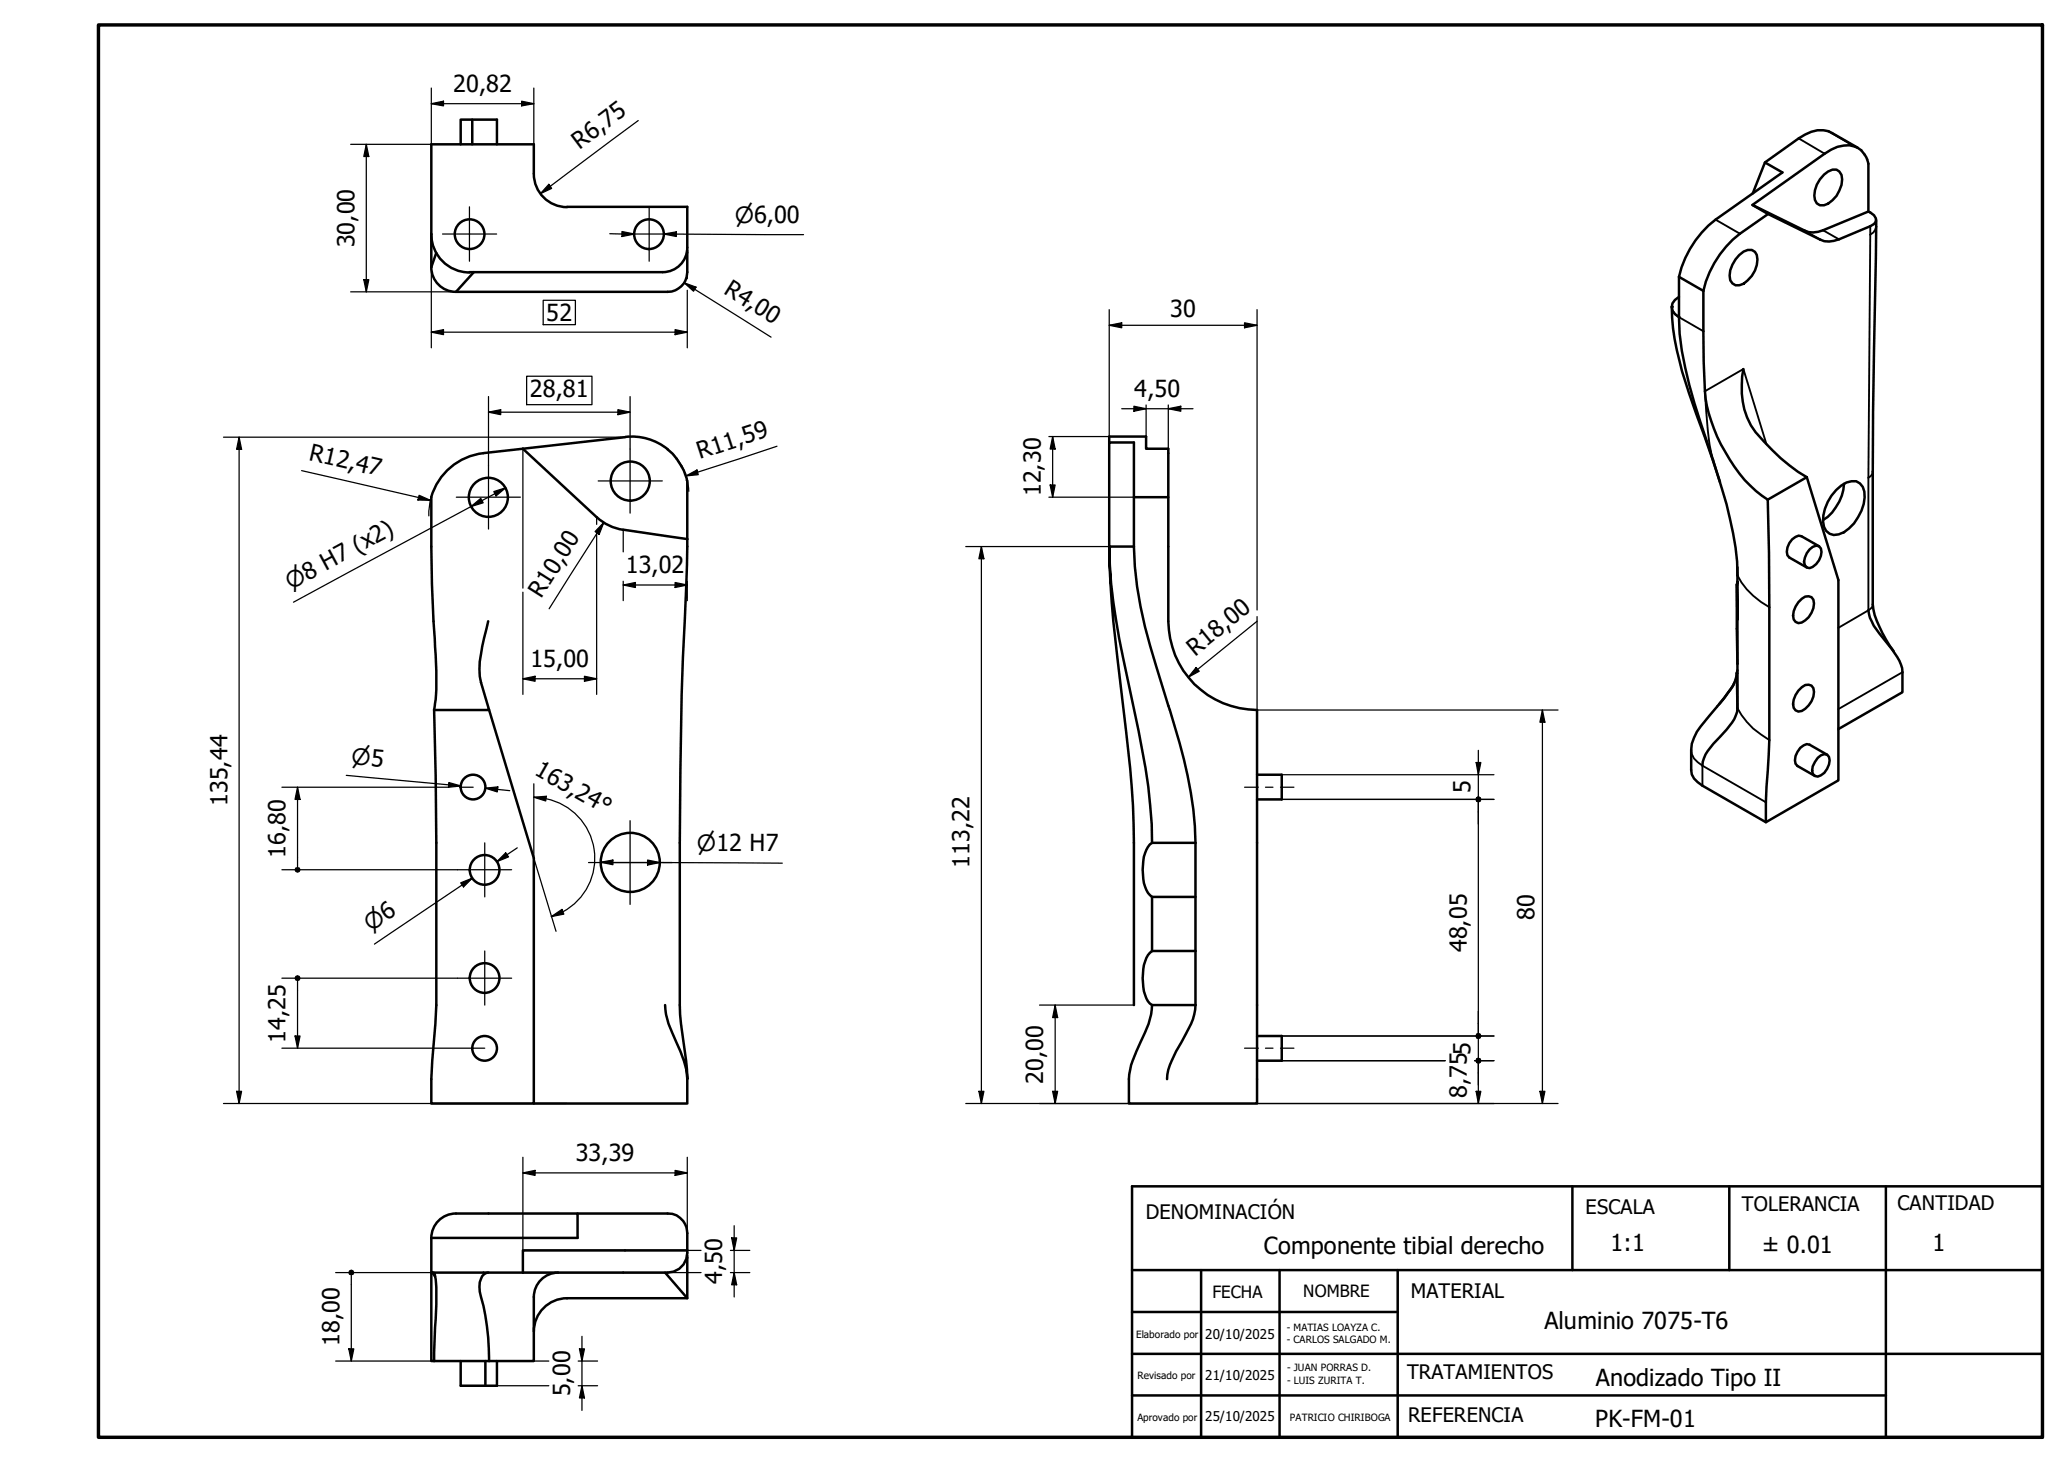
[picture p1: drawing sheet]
<svg xmlns="http://www.w3.org/2000/svg" width="420mm" height="297mm" viewBox="0 0 420 297" stroke-linecap="round" stroke-linejoin="round" font-family="sans-serif">
<!-- layer: Visible (ISO) -->
<g fill="none" stroke="#000" stroke-width=".51">
<path d="M93.6 29.3v-5h7.4v5M95.9 24.3v5M356.1 39.3l2.5-6.3 3.5 2-13.5 9.6a20.4 20.4 0 0 0-7.5 11.6M370.6 35.5l.8-.7 .9-.3a1.7 1.7 0 0 1 2 1.9 5.7 5.7 0 0 1-3.7 5.3 1.65 1.65 0 0 1-2-2 6 6 0 0 1 2-4.2zM377.4 30l-5.2-3a5.3 5.3 0 0 0-5.5 .4l-8.1 5.6M87.6 54.3a5 5 0 0 0 5 5M87.6 47.6a7.8 7.8 0 0 0 7.8 7.8M88.6 51.4l-1 2.9M95.4 55.3h39.2M115.2 42h24.4v8.3a5 5 0 0 1-4.9 5M115.2 42.1a6.8 6.8 0 0 1-6.7-6.8v-6h-20.9v25M139.6 50.9v4.4a4 4 0 0 1-4 4h-43l3.7-4"/>
<path d="M341.1 56.2v8.2M341.1 56.2l5 2.9M346.1 59.1a235.6 235.6 0 0 0 .4 21.8 33.7 33.7 0 0 0 10.2 18.8l2.5 1.8M353.4 51.8a2.28 2.28 0 0 1 3.2-.6 3.7 3.7 0 0 1 0 3.8 5.6 5.6 0 0 1-3.2 3 1.7 1.7 0 0 1-2-2 6.5 6.5 0 0 1 2-4.2zM356 41.6l10.6 5.2a4.5 4.5 0 0 0 3.8 0l9.2-3.8a1.99 1.99 0 0 1 1.5 2l-.4 .5-.7 .5-6.4 2.6a4.6 4.6 0 0 1-3.8 .1l-10.6-5.2M359.2 43.5l-5.7 4a20.4 20.4 0 0 0-7.4 11.6M379.6 43v-9.6a4.5 4.5 0 0 0-6.3-3.6l-2.6 1.4-14.7 10.4 3.2 1.9M381.2 44.7l-.2 13.8a1984.1 1984.1 0 0 0-.5 64.3 19.2 19.2 0 0 0 3.4 8.4l.8 1.1M339.7 62.3a52 52 0 0 0 3.5 17.6l6.2 18M341.1 64.4a58.7 58.7 0 0 0 3.1 17.4l3.8 11.7a93.7 93.7 0 0 1 4.9 20.6l.1 2.8M341.1 60.3a2.19 2.19 0 0 0-1.4 2.1 2.19 2.19 0 0 0 1.4 2M354.2 75a16.2 16.2 0 0 0 2.5 12.8 39.6 39.6 0 0 0 10.4 9.2"/>
<path d="M98.2 92.1a12.5 12.5 0 0 0-10.6 8.9 487.6 487.6 0 0 0 1 33.7 38.4 38.4 0 0 1-.4 9.6M106.2 91.2l15 13.9a9.7 9.7 0 0 0 5.4 2.5l13 1.9M106.2 91.2l-8 .9M127 88.8l-20.8 2.4M127.1 88.8a11.6 11.6 0 0 1 8.6 2.5M135.6 91.3a11.6 11.6 0 0 1 4 6.4v11.8M225.4 89.9h5v21.1h-5zM225.4 89.9v-1.2h7.5v2.5h4.5v9.8h-7M367.1 97l6.4 20.8v40.7l-14.7 8.6a132.1 132.1 0 0 1 .5-13.6 1385.1 1385.1 0 0 0-.1-52M367.1 97l-7.9 4.5M373.1 99.6a4.6 4.6 0 0 1 4-1.8 2.93 2.93 0 0 1 1.7 3.3 9.8 9.8 0 0 1-4.2 7 2.56 2.56 0 0 1-4-1.1 8.4 8.4 0 0 1 2.5-7.4zM374.6 98.3a9.5 9.5 0 0 1-4.2 7.3"/>
<path d="M139.6 109.5l-.2 9a893.2 893.2 0 0 0-1.3 52.7v33a77.4 77.4 0 0 0 1.3 11.2l.2 3.9a18.6 18.6 0 0 0-2.2-7.5 18.2 18.2 0 0 1-2.3-7.6M230.4 111a84.5 84.5 0 0 0 4.5 24.3l2.5 8.1a104.5 104.5 0 0 1 5.4 24.4l.1 3.4M237.4 101v25.2a18 18 0 0 0 18 18.1v79.9h-26v-5.9a14.4 14.4 0 0 1 1.5-4.7l.8-1.8a17.3 17.3 0 0 0 2.4-7.6M353 116.9v9l-.1-7.1 .1-.6M353 118.9l-.1-.1 .1 16.1M353 115.2v1.7M367.7 111.6l.6-.5 .7-.2 .6 .1a2.2 2.2 0 0 1 0 2.8l-.6 .8-.7 .6-.6 .2-.6-.1-.4-.4a3.4 3.4 0 0 1 1-3.3zM369.6 111l-3.6-2-.6-.2a3.4 3.4 0 0 0-2.2 4l.3 .5 3.6 2M99.2 126.2l-1.2 5.1a16.8 16.8 0 0 0-.3 7.4l1.7 5.6h-11.2M352.4 138.7l-.8 1.4-2.4 3M352.9 136.8a6.5 6.5 0 0 1-1.4 3.3l-4.3 5.5a12.6 12.6 0 0 0-3.5 5.5l-.1 5.3a3.8 3.8 0 0 0 2.3 3.2l12.9 7.5M352.9 136.8l.1 7.1"/>
<path d="M352.9 136.8h.1M353 136.2l-.1 .6M353 125.9v18M366.1 139.6a1.42 1.42 0 0 1 2.3 .2 4.3 4.3 0 0 1-2.3 4.6l-.7 .2a1.66 1.66 0 0 1-1-2.4l1-1.9zM366.1 121.7a1.42 1.42 0 0 1 2.3 .1 4.3 4.3 0 0 1-2.3 4.7l-.7 .1a1.66 1.66 0 0 1-1-2.4l1-1.8zM379.6 124a7.9 7.9 0 0 0 2.2 4.7 27.4 27.4 0 0 1 4.4 6.3l.3 1.6v4l-13 7.5M88.2 144.3l.4 26.9v33l-.1 3.8a129.5 129.5 0 0 0-.9 16.2h20.9v-49.8l-9.1-30.1M255.4 157.4h5v5h-5M353 143.9a6.9 6.9 0 0 1-2.2 4.4 28.2 28.2 0 0 0-4.3 5l-.6 1.5v.8M369.3 154l.7-.5 .6-.3 .6 .1a2.2 2.2 0 0 1 0 2.9l-.6 .8-.6 .5-.7 .3-.6-.1a2.02 2.02 0 0 1 0-2.9zM371.2 153.3l-3.5-2-.6-.1a3.5 3.5 0 0 0-2.3 4l.4 .4 3.5 2.1M234.1 171.2a5.5 5.5 0 0 0-1.9 4.6v1.9a5.9 5.9 0 0 0 1.9 4.5"/>
<path d="M234.1 171.2a108.3 108.3 0 0 0-2.8-22.7l-1.6-7.5a158.2 158.2 0 0 1-4.2-26.2l-.1-3.8a190.5 190.5 0 0 0 1.6 22.6l.9 7.5a252 252 0 0 1 2.4 26.3l.1 36.8M234.1 171.2h8.8M242.9 171.2v22M234.1 193.2a5.5 5.5 0 0 0-1.9 4.7v1.7a6.8 6.8 0 0 0 1.4 4.3l.5 .3M234.1 193.2h8.8M234.1 182.2h8.8M234.1 182.2v11M242.9 193.2v11M139.6 219.3v4.9h-31.1M234.1 204.2h8.8M242.9 204.2a11.2 11.2 0 0 1-1.9 5.7 44.2 44.2 0 0 0-3.3 6.5l-.5 1.9-.1 1M255.4 210.5h5v5h-5"/>
<path d="M87.6 251.5v7.1h18.6M87.6 258.6v17.9h.6M87.8 258.6l.6 .7M88.1 258.6h.1a19.1 19.1 0 0 1 .4 6.5l-.4 11.4M92.6 246.6a5 5 0 0 0-5 4.9M92.6 246.6h24.7v4.9h-29.7M99.2 258.6a1.68 1.68 0 0 0-1.5 1.2 5.4 5.4 0 0 0 0 3.7 48.2 48.2 0 0 1 1.7 13M113.4 258.6a5 5 0 0 0-4.9 4.9M117.3 246.6h18.3a3.9 3.9 0 0 1 4 4v4a4 4 0 0 1-4 4h-29.4M139.6 255v.5M139.6 254h-33.4v4.6M139.6 255.5v8.3l-4.5-5.2"/>
<path d="M88.2 276.5h11.2M93.6 276.5v5h7.4v-5M98.6 276.5v5M108.5 263.5v13h-9.1M139.6 263.8h-24.4a6.8 6.8 0 0 0-6.7 6.7"/>
<circle cx="95.4" cy="47.6" r="3"/>
<circle cx="131.9" cy="47.6" r="3"/>
<circle cx="128" cy="97.7" r="4"/>
<circle cx="99.2" cy="101" r="4"/>
<circle cx="96.1" cy="159.9" r="2.51"/>
<circle cx="98.5" cy="176.7" r="3"/>
<circle cx="128" cy="175.2" r="6"/>
<circle cx="98.5" cy="198.7" r="3"/>
<circle cx="98.5" cy="213" r="2.51"/>
</g>
<g fill="#000">
<circle cx="339.7" cy="62.3" r=".25"/>
<circle cx="225.4" cy="111" r=".25"/>
</g>
<!-- layer: Visible Narrow (ISO) -->
<g fill="none" stroke="#000" stroke-width=".38">
<path d="M365.4 28.1l5.3 3.1M371.5 26.7l5.3 3.1M348.6 44.6l4.9 2.9M366.6 46.8l3.2 1.9M370.4 46.8l3.2 1.8M380 47.7l-.4 49.4M380 46v1.7M381.2 46l-.6 1.2-.6 .5M339.7 62.3l.1 .8 .5 .7 .8 .6 5 2.9M358.9 90.3l-4.7-15.3-7.8 4.5 .6 7.8 .8 5.4M379.6 97.1v26.9l-6.1 3.6M380.5 95.8l-.1 .5-.8 .8"/>
<path d="M353 116.9a14.9 14.9 0 0 0 6.5 6.5M380.5 122.8l-.1 .4-.8 .8M386.5 136.6l-13 7.5M343.6 152.4a3.8 3.8 0 0 0 2.3 3.2M345.9 155.6l12.9 7.4M345.9 155.6v4M353 143.9a15.8 15.8 0 0 0 6.5 6.5"/>
</g>
<circle cx="341.1" cy="64.4" r=".19" fill="#000"/>
<!-- layer: Title (ISO) -->
<path d="M230 258h185M244 258v34M260 258v34M284 258v34M319.5 241v17M351.3 241v17M383.2 241v51M230 275.1h185M230 266.6h54M230 292h185h-185M230 292v-51h185v51M230 283.5h153.2" fill="none" stroke="#000" stroke-width=".51"/>
<!-- layer: Border (ISO) -->
<path d="M20 5.1h395v286.9h-395z" fill="none" stroke="#000" stroke-width=".7"/>
<!-- layer: Dimension (ISO) -->
<g fill="none" stroke="#000" stroke-width=".25">
<path d="M87.6 17.9v11.4h-16.4M108.5 17.9v11.4M74.4 29.3l.5 2.5h-1zM74.4 29.3v30M87.6 21.1l2.5-.5v.9zM87.6 21.1h20.9M106 20.6l2.5 .5-2.5 .4zM111.5 37.5l.6 .8-2.3 1.1zM129.7 24.5l-19.9 14.9M71.2 59.3h21.4M73.9 56.8h1l-.5 2.5zM87.6 47.5v23.2"/>
<path d="M123.9 47.5h5M126.4 47l2.5 .5-2.5 .6zM134.9 47.5l2.5-.4v1zM137.4 47.5h-2.5l28.4 .2M139 57.5l2.4 .8-.5 .9zM139 57.5l17.7 11M139.6 50.3v6.3M139.6 59v11.7M87.6 67.5l2.5-.5v1zM87.6 67.5h52M107 76.4h13.3v5.8h-13.3zM110.4 61h6.5v5h-6.5z"/>
<path d="M137.2 67l2.4 .5-2.4 .5zM225.4 66.1l2.5-.5v1zM225.4 66.1h30M225.4 62.9v43.2M252.9 65.6l2.5 .5-2.5 .5zM255.4 62.9v61M45.4 88.8h81.6M48.6 88.8l.5 2.5h-1zM48.6 88.8v135.4M61.3 95.6l26.1 6M99.3 83.7l2.4-.5v1.1zM99.3 83.7h28.7"/>
<path d="M99.3 80.6v13.9M100.3 99.9l2.4-.8-1.9 1.7zM102.7 99.1l-43.1 23.3M106.2 91.2v28.3M125.5 83.2l2.5 .5-2.5 .6zM128 80.6v10.6M135.7 91.3a11.6 11.6 0 0 1 4.2 8.5M139.4 96.7l2.2-1.2 .3 .9zM157.9 90.7l-18.5 6M213.1 88.7h12.3M213.4 98.5h1l-.5 2.5zM213.9 88.7l.5 2.5h-1z"/>
<path d="M213.9 88.7v12.3M227.9 83h14.5M230.4 82.5l2.5 .5-2.5 .6zM232.9 82.3v8.9M237.4 83l2.5-.5v1.1zM237.4 82.3v8.9M85.2 100.6l2.2 1h-2.5zM87.6 101l-.4 1.9-.1 1.9M95.7 102.9l2-1.6 .5 .9zM121.2 105.1v1.4M121.2 108.1v33M122.7 106.2l-1 2.4-.8-.6z"/>
<path d="M122.7 106.2l-11.1 17.5M126.6 118.9l2.5-.6v1.1zM126.6 118.9h13M126.6 107.6v4.5M126.6 118.1v3.9M137.2 118.3l2.4 .6-2.4 .5zM139.6 111v1.1M139.6 118.1v3.9M196.2 111h29.2M199.4 111l.5 2.5h-1zM199.4 111v113.2M213.1 101h17.3"/>
<path d="M106.2 137.9l2.5-.5v1zM106.2 137.9h15M106.2 120.3v20.8M118.7 137.4l2.5 .5-2.5 .5zM243 135.6l.6 .8-2.2 1.2zM255.4 126.2l-14 11.4M255.4 125.3v19h61.1M57.3 159.9h33.9M60.5 159.9l.5 2.5h-1.1zM60.5 159.9v16.2M70.4 157.5l23.3 2.2-2.6-.3M91.2 159l2.5 .7-2.6 .2z"/>
<path d="M93.5 159.9h2.6M108.5 159.2v15.2l4.5 14.8M260.4 157.4h43.1M299.9 154.9h1l-.5 2.5zM300.4 152.4v10M313.4 144.3l.5 2.4h-1zM313.4 144.3v79.9M57.3 176.7h35.7M93.6 179.4l2.3-1-1.7 1.8zM93.9 179.8l2-1.4-19.8 13.4M98.6 160.1l2.6-.2-.2 1zM98.6 160.1l5 .5"/>
<path d="M102.7 173.3l.6 .8-2.3 1zM105.1 172.3l-4.1 2.8M108.5 162l2.5-.2-.1 .9zM108.5 162l2.4 .2M111 162.3a12.4 12.4 0 0 1 9.7 10.3 12.4 12.4 0 0 1-6.3 12.7M122 175.2l2.5-.5v1zM122 175.2l36.9 .2M131.6 174.7l2.4 .5-2.4 .6zM260.4 162.4h43.1M300.4 163.1v46.8M57.3 198.7h35.7M60.5 199.4v13.6"/>
<path d="M112 186.2l2.2-1.4 .4 .9zM114.4 185.2l-2.4 1M57.3 213h41.2M59.9 210.5h1.1l-.5 2.5zM211.2 204.2h19.2M214.4 204.2l.5 2.5h-1zM214.4 204.2v20M260.4 215.5h33.2M260.4 210.5h43.1M299.6 215.5h3.9M300.4 210.5v5M300.4 216.1v8.1"/>
<path d="M45.4 224.2h69.8M48.1 221.7h1l-.5 2.5zM106.2 238.3l2.5-.5v1zM106.2 235.1v18.9h36.2M106.2 238.3h33.4M137.2 237.8l2.4 .5-2.4 .5zM139.6 235.1v20.4M196.2 224.2h33.2M198.9 221.7h1l-.5 2.5zM213.9 221.7h1l-.5 2.5zM255.4 224.2h61.1M299.9 221.7h1l-.5 2.5z"/>
<path d="M312.9 221.7h1l-.5 2.5zM68.2 258.6h19.4M71.4 259.1v17.4M106.2 258.6h36.2M148.4 258.6h3.9M148.4 254h3.9M148.7 251.5h1l-.5 2.5zM149.2 258.6l.5 2.4h-1zM149.2 249v14.5M68.2 276.5h20M70.9 274.1h1l-.5 2.4zM99.4 276.5h12.1"/>
<path d="M117.5 276.5h3.9M117.7 274.1h1l-.5 2.4zM118.2 271.5v15.1M98.6 281.5h12.9M117.5 281.5h3.9M118.2 281.5l.5 2.5h-1z"/>
</g>
<g fill="#000">
<path d="M74.4 29.3l.5 2.5h-1zM87.6 21.1l2.5-.5v.9zM106 20.6l2.5 .5-2.5 .4zM111.5 37.5l.6 .8-2.3 1.1zM73.9 56.8h1l-.5 2.5zM126.4 47l2.5 .5-2.5 .6zM134.9 47.5l2.5-.4v1zM139 57.5l2.4 .8-.5 .9zM87.6 67.5l2.5-.5v1zM137.2 67l2.4 .5-2.4 .5zM225.4 66.1l2.5-.5v1zM252.9 65.6l2.5 .5-2.5 .5z"/>
<path d="M48.6 88.8l.5 2.5h-1zM99.3 83.7l2.4-.5v1.1zM125.5 83.2l2.5 .5-2.5 .6zM139.4 96.7l2.2-1.2 .3 .9zM213.4 98.5h1l-.5 2.5zM213.9 88.7l.5 2.5h-1zM230.4 82.5l2.5 .5-2.5 .6zM237.4 83l2.5-.5v1.1zM85.2 100.6l2.2 1h-2.5zM95.7 102.9l2-1.6 .5 .9zM100.3 99.9l2.4-.8-1.9 1.7zM122.7 106.2l-1 2.4-.8-.6z"/>
<path d="M126.6 118.9l2.5-.6v1.1zM137.2 118.3l2.4 .6-2.4 .5zM199.4 111l.5 2.5h-1zM106.2 137.9l2.5-.5v1zM118.7 137.4l2.5 .5-2.5 .5zM243 135.6l.6 .8-2.2 1.2zM91.2 159l2.5 .7-2.6 .2zM98.6 160.1l2.6-.2-.2 1zM299.9 154.9h1l-.5 2.5zM313.4 144.3l.5 2.4h-1zM60.5 159.9l.5 2.5h-1.1zM102.7 173.3l.6 .8-2.3 1z"/>
<path d="M108.5 162l2.5-.2-.1 .9zM122 175.2l2.5-.5v1zM131.6 174.7l2.4 .5-2.4 .6zM93.6 179.4l2.3-1-1.7 1.8zM112 186.2l2.2-1.4 .4 .9zM59.9 210.5h1.1l-.5 2.5zM214.4 204.2l.5 2.5h-1zM48.1 221.7h1l-.5 2.5zM106.2 238.3l2.5-.5v1zM137.2 237.8l2.4 .5-2.4 .5zM198.9 221.7h1l-.5 2.5zM213.9 221.7h1l-.5 2.5z"/>
<path d="M299.9 221.7h1l-.5 2.5zM312.9 221.7h1l-.5 2.5zM148.7 251.5h1l-.5 2.5zM70.9 274.1h1l-.5 2.4zM117.7 274.1h1l-.5 2.4zM149.2 258.6l.5 2.4h-1zM118.2 281.5l.5 2.5h-1z"/>
<circle cx="60.5" cy="176.7" r=".63"/>
<circle cx="300.4" cy="162.4" r=".62"/>
<circle cx="60.4" cy="198.7" r=".63"/>
<circle cx="300.4" cy="210.5" r=".63"/>
<circle cx="300.4" cy="215.5" r=".62"/>
<circle cx="71.4" cy="258.6" r=".63"/>
</g>
<!-- layer: Center Mark (ISO) -->
<g fill="none" stroke="#000" stroke-width=".25">
<path d="M89.9 47.5h11M95.4 42v11.1M126.4 47.5h11M131.9 42v11.1M99.3 94.5v13M121.5 97.7h13.1M128 91.2v13.1M92.7 101h13M93 176.7h10.9M98.5 171.2v11M119.6 175.2h16.9M128 166.7v17.1"/>
<path d="M93 198.7h10.9M98.5 193.2v11"/>
</g>
<!-- layer: Centerline (ISO) -->
<path d="M252.9 159.9h2.8M257.1 159.9h1.5M260.2 159.9h2.7M252.9 213h2.8M257.1 213h1.5M260.2 213h2.7" fill="none" stroke="#000" stroke-width=".25"/>
<g font-size="4.8">
<text x="92.1" y="18.7">20,82</text>
<text x="117.7" y="30.4" transform="rotate(-37 117.7 30.4)">R6,75</text>
<text x="72" y="50.3" transform="rotate(-90 72 50.3)">30,00</text>
<text x="146.9" y="59.5" transform="rotate(32 146.9 59.5)">R4,00</text>
<text x="111" y="65.2">52</text>
<text x="237.7" y="64.5">30</text>
<text x="107.6" y="80.7">28,81</text>
<text x="230.4" y="80.6">4,50</text>
<text x="62.6" y="93.5" transform="rotate(13 62.6 93.5)">R12,47</text>
<text x="142.2" y="93.3" transform="rotate(-18 142.2 93.3)">R11,59</text>
<text x="211.5" y="100.8" transform="rotate(-90 211.5 100.8)">12,30</text>
<text x="127.1" y="116.4">13,02</text>
<text x="109.9" y="121.8" transform="rotate(-58 109.9 121.8)">R10,00</text>
<text x="107.8" y="135.5">15,00</text>
<text x="242.8" y="133.4" transform="rotate(-39 242.8 133.4)">R18,00</text>
<text x="108.4" y="157.3" transform="rotate(30 108.4 157.3)">163,24°</text>
<text x="298.8" y="161.2" transform="rotate(-90 298.8 161.2)">5</text>
<text x="46.2" y="163.8" transform="rotate(-90 46.2 163.8)">135,44</text>
<text x="58" y="174.3" transform="rotate(-90 58 174.3)">16,80</text>
<text x="197" y="176.3" transform="rotate(-90 197 176.3)">113,22</text>
<text x="311.8" y="186.9" transform="rotate(-90 311.8 186.9)">80</text>
<text x="298" y="193.5" transform="rotate(-90 298 193.5)">48,05</text>
<text x="58" y="211.8" transform="rotate(-90 58 211.8)">14,25</text>
<text x="212" y="220.2" transform="rotate(-90 212 220.2)">20,00</text>
<text x="298" y="223.1" transform="rotate(-90 298 223.1)">8,755</text>
<text x="117" y="235.9">33,39</text>
<text x="256.8" y="254.7">Componente tibial derecho</text>
<text x="327.2" y="254.1">1:1</text>
<text x="358" y="254.6">± 0.01</text>
<text x="392.6" y="254.1">1</text>
<text x="146.7" y="261" transform="rotate(-90 146.7 261)">4,50</text>
<text x="69" y="273.5" transform="rotate(-90 69 273.5)">18,00</text>
<text x="313.8" y="270.1">Aluminio 7075-T6</text>
<text x="324.2" y="281.6">Anodizado Tipo II</text>
<text x="115.8" y="283.7" transform="rotate(-90 115.8 283.7)">5,00</text>
<text x="324.1" y="289.9">PK-FM-01</text>
</g>
<g font-size="4.6">
<text x="149.3" y="45.3">⌀6,00</text>
<text x="59.1" y="119.8" transform="rotate(-28 59.1 119.8)">⌀8 H7 (x2)</text>
<text x="71.3" y="155.2" transform="rotate(5 71.3 155.2)">⌀5</text>
<text x="141.6" y="172.9">⌀12 H7</text>
<text x="75.4" y="189.4" transform="rotate(-34 75.4 189.4)">⌀6</text>
</g>
<g font-size="4.1">
<text x="385.5" y="245.8">CANTIDAD</text>
<text x="232.8" y="247.7">DENOMINACIÓN</text>
<text x="322.1" y="246.7">ESCALA</text>
<text x="353.9" y="246">TOLERANCIA</text>
<text x="286.6" y="263.6">MATERIAL</text>
<text x="285.9" y="280.1">TRATAMIENTOS</text>
<text x="286.1" y="289">REFERENCIA</text>
</g>
<g font-size="3.4">
<text x="246.3" y="263.8">FECHA</text>
<text x="264.8" y="263.6">NOMBRE</text>
</g>
<g font-size="2.7">
<text x="244.9" y="272">20/10/2025</text>
<text x="244.9" y="280.4">21/10/2025</text>
<text x="244.9" y="288.8">25/10/2025</text>
</g>
<g font-size="2">
<text x="230.8" y="271.8">Elaborado por</text>
<text x="261.4" y="270.5">- MATIAS LOAYZA C.</text>
<text x="261.4" y="272.9">- CARLOS SALGADO M.</text>
<text x="231.1" y="280.3">Revisado por</text>
<text x="261.5" y="278.6">- JUAN PORRAS D.</text>
<text x="261.5" y="281.1">- LUIS ZURITA T.</text>
<text x="231.1" y="288.7">Aprovado por</text>
<text x="262.1" y="288.7">PATRICIO CHIRIBOGA</text>
</g>
</svg>
